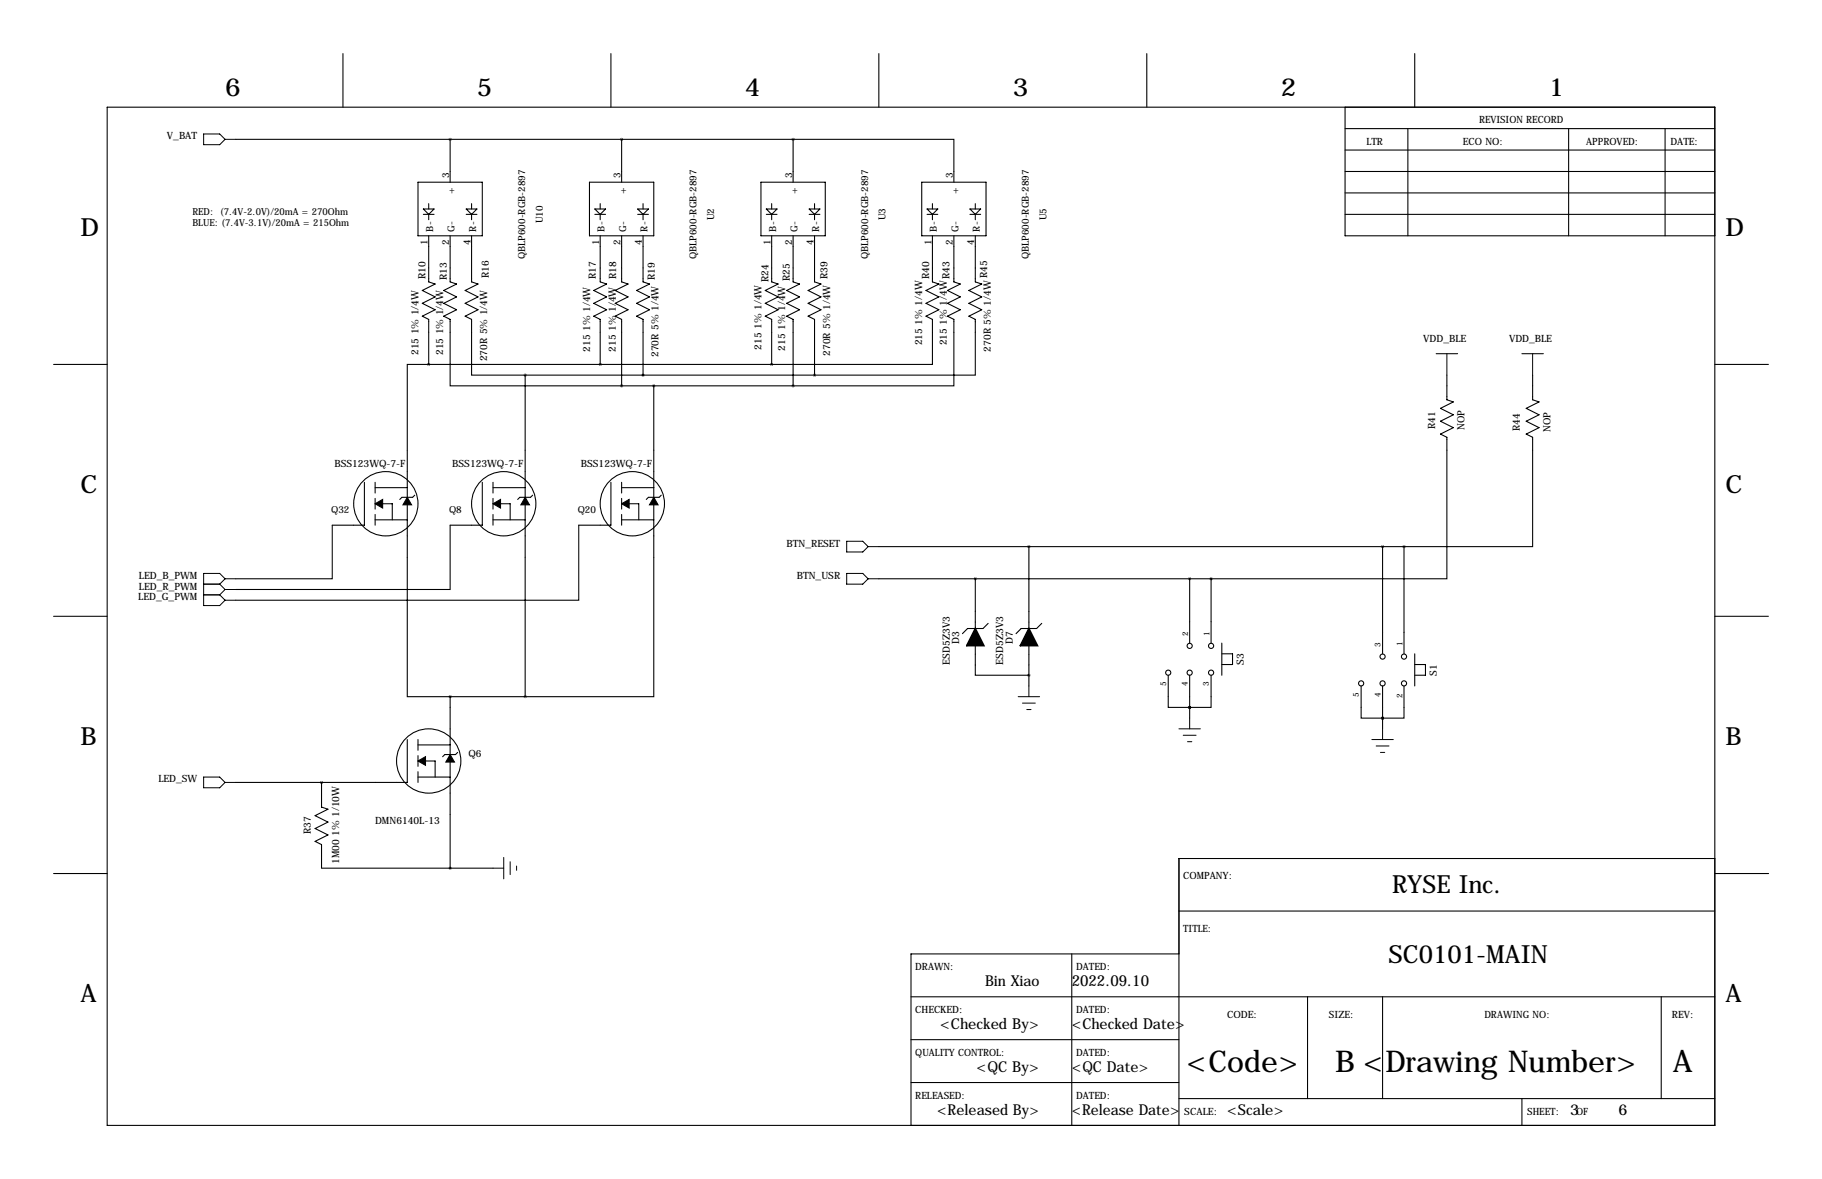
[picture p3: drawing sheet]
<svg xmlns="http://www.w3.org/2000/svg" width="432mm" height="279mm" viewBox="0 0 432 279" stroke-linecap="round" stroke-linejoin="round" font-family="sans-serif">
<g fill="none" stroke="#000" stroke-width=".25">
<path d="M81.3 12.7v12.7M144.8 12.7v12.7M208.3 12.7v12.7M271.8 12.7v12.7M335.3 12.7v12.7M25.4 25.4h381v241.3h-381zM55.9 33h132.1M106.7 33v10.2M147.3 33v10.2M188 33h38.1v10.2M188 33v10.2M318.8 30.5h87.6"/>
<path d="M318.8 35.6h87.6M318.8 25.4v30.5h87.6M333.7 30.5v25.4M371.8 30.5v25.4M394.6 30.5v25.4M99.1 43.2h15.2v12.7h-15.2zM100.3 50.8h2.6M100.3 49.5h2.6l-1.3 1.3zM101.6 48.3v1.2M101.6 50.8v1.3M101.6 55.9v10.9l1.5 .5-3 1.5 3 1.6-3 1.5 3 1.5-3 1.5 1.5 .8v10.7M106.7 55.9v10.9l1.5 .5-3 1.5 3 1.6-3 1.5 3 1.5-3 1.5 1.5 .8v15.7h40.6"/>
<path d="M110.5 50.8h2.5M110.5 49.5h2.5l-1.2 1.3zM111.8 55.9v10.9l1.5 .5-3.1 1.5 3.1 1.6-3.1 1.5 3.1 1.5-3.1 1.5 1.6 .8v13.2h12.7M111.8 48.3v1.2M111.8 50.8v1.3M139.7 43.2h15.2v12.7h-15.2zM141 50.8h2.5M141 49.5h2.5l-1.3 1.3zM142.2 48.3v1.2M142.2 50.8v1.3M142.2 55.9v10.9l1.6 .5-3.1 1.5 3.1 1.6-3.1 1.5 3.1 1.5-3.1 1.5 1.5 .8v10.7M147.3 55.9v10.9l1.5 .5-3 1.5 3 1.6-3 1.5 3 1.5-3 1.5 1.5 .8v15.7"/>
<path d="M151.1 50.8h2.6M151.1 49.5h2.6l-1.3 1.3zM152.4 48.3v1.2M152.4 50.8v1.3M152.4 55.9v10.9l1.5 .5-3 1.5 3 1.6-3 1.5 3 1.5-3 1.5 1.5 .8v13.2M180.3 43.2h15.3v12.7h-15.3zM181.6 50.8h2.5M181.6 49.5h2.5l-1.2 1.3zM182.9 48.3v1.2M182.9 50.8v1.3M182.9 55.9v10.9l1.5 .5-3 1.5 3 1.6-3 1.5 3 1.5-3 1.5 1.5 .8v10.7M188 55.9v10.9l1.5 .5-3.1 1.5 3.1 1.6-3.1 1.5 3.1 1.5-3.1 1.5 1.6 .8v15.7"/>
<path d="M191.8 50.8h2.5M191.8 49.5h2.5l-1.3 1.3zM193 48.3v1.2M193 50.8v1.3M193 55.9v10.9l1.6 .5-3.1 1.5 3.1 1.6-3.1 1.5 3.1 1.5-3.1 1.5 1.5 .8v13.2M218.4 43.2h15.3v12.7h-15.3zM219.7 50.8h2.5M219.7 49.5h2.5l-1.2 1.3zM221 55.9v10.9l1.5 .5-3 1.5 3 1.6-3 1.5 3 1.5-3 1.5 1.5 .8v10.7h-38.1M221 48.3v1.2M221 50.8v1.3M226.1 55.9v10.9l1.5 .5-3.1 1.5 3.1 1.6-3.1 1.5 3.1 1.5-3.1 1.5 1.6 .8v15.7h-38.1"/>
<path d="M229.9 50.8h2.5M229.9 49.5h2.5l-1.3 1.3zM231.1 55.9v10.9l1.6 .5-3.1 1.5 3.1 1.6-3.1 1.5 3.1 1.5-3.1 1.5 1.5 .8v13.2h-38.1M231.1 48.3v1.2M231.1 50.8v1.3M318.8 45.7h87.6M318.8 50.8h87.6M318.8 40.6h87.6M12.7 86.4h12.7M101.6 86.4h-5.1v78.7h10.2M101.6 86.4h81.3M124.5 88.9v76.2"/>
<path d="M124.5 88.9h68.5M147.3 91.4h40.7M154.9 91.4v73.7h-30.4M340.4 83.8h5M342.9 88.9v5.8l1.5 .5-3 1.6 3 1.5-3 1.5 3 1.5-3 1.6 1.5 .7v33.6h-55.9M360.7 83.8h5.1M363.2 88.9v5.8l1.5 .5-3 1.6 3 1.5-3 1.5 3 1.5-3 1.6 1.5 .7v25.9h-30.5M406.4 86.4h12.7M86.4 114.3v10.2h-7.7v12.7h-22.8M88.9 114.3v2.5M88.9 118.1v2.6M88.9 115.6h7.6"/>
<path d="M90.7 119.4h2.3v3.8M98.3 117.3l-.5 .6h-2.6l-.5 .5M114.3 114.3v10.2h-7.6v15.2h-50.8M116.8 115.6h7.7M116.8 114.3v2.5M116.8 118.1v2.6M118.6 119.4h2.3v3.8M126.2 117.3l-.5 .6h-2.5l-.5 .5M144.8 114.3v10.2h-7.6v17.7h-81.3M147.3 115.6h7.6M147.3 114.3v2.5M147.3 118.1v2.6"/>
<path d="M149.1 119.4h2.3v3.8M156.7 117.3l-.5 .6h-2.5l-.5 .5M88.9 121.9v2.6M88.9 123.2h7.6M116.8 123.2h7.7M116.8 121.9v2.6M147.3 123.2h7.6M147.3 121.9v2.6M208.3 137.2h78.7M208.3 129.5h124.4M231.1 137.2v11.7M243.8 129.5v19.4"/>
<path d="M281.9 137.2v15.2M287 137.2v15.2M327.7 129.5v25.4M332.7 129.5v25.4M12.7 146h12.7M231.1 153v7h12.7M234.2 147.7l-1.2 1.2h-3.7l-1.2 1.3M243.8 153v9.6M246.9 147.7l-1.2 1.2h-3.7l-1.2 1.3M289.6 152.4v7.6M289.6 154.9h2.5v2.6h-2.5M335.3 154.9v7.7"/>
<path d="M335.3 157.5h2.5v2.5h-2.5M406.4 146h12.7M96.5 175.3v10.1h-40.6M99.1 175.3v2.5M99.1 179.1v2.5M99.1 176.5h7.6M106.7 165.1v40.6M106.7 165.1h17.8M108.5 178.3l-.6 .5h-2.5l-.5 .5M276.9 160v7.6h5M281.9 167.6h.1M281.9 160v10.2"/>
<path d="M287 160v7.6h-5.1M322.6 162.6v7.6h5.1M327.7 170.2h.1M327.7 162.6v10.1M332.7 162.6v7.6h-5M76.2 185.4v5.9l1.5 .5-3 1.5 3 1.5-3 1.5 3 1.6-3 1.5 1.5 .8v5.5h30.5M99.1 182.9v2.5M99.1 184.1h7.6M100.8 180.3h2.3v3.8M12.7 207h12.7M106.7 205.7h10.1M279.4 215.9h127"/>
<path d="M406.4 203.5h-127v63.2M406.5 207h12.7M215.9 236.2h190.5M254 226.1v40.6M279.4 226.1h-63.5v40.6M309.9 236.2v24.1M327.7 236.2v24.1M393.7 236.2v24.1M215.9 246.4h63.5M215.9 256.5h63.5M279.4 260.3h127M360.7 260.3v6.4"/>
<circle cx="91.4" cy="119.4" r="7.6"/>
<circle cx="119.4" cy="119.4" r="7.6"/>
<circle cx="149.9" cy="119.4" r="7.6"/>
<circle cx="276.9" cy="159.4" r=".61"/>
<circle cx="281.9" cy="153.1" r=".61"/>
<circle cx="281.9" cy="159.4" r=".61"/>
<circle cx="287" cy="159.4" r=".61"/>
<circle cx="287" cy="153.1" r=".61"/>
<circle cx="327.7" cy="155.6" r=".61"/>
<circle cx="332.7" cy="155.6" r=".61"/>
<circle cx="322.6" cy="162" r=".61"/>
<circle cx="327.7" cy="162" r=".61"/>
<circle cx="332.7" cy="162" r=".61"/>
<circle cx="101.6" cy="180.3" r="7.6"/>
</g>
<path d="M88.9 119.4l1.8-1v2zM96.5 117.9l1 1.7h-2zM116.8 119.4l1.8-1v2zM124.5 117.9l1 1.7h-2.1zM147.3 119.4l1.8-1v2zM154.9 117.9l1.1 1.7h-2.1zM106.7 178.8l1 1.8h-2zM99.1 180.3l1.7-1v2.1z" fill="#000" stroke="#000" stroke-width=".25"/>
<path d="M231.1 148.9l2.1 4.1h-4.1zM243.8 148.9l2.1 4.1h-4.1z" fill="#000" stroke="#000" stroke-width=".38"/>
<g fill="none" stroke="#000" stroke-width=".24">
<path d="M48.3 31.8h3.8l1.2 1.2-1.2 1.3h-3.8zM53.3 33h2.6M342.9 83.8v5.1M363.2 83.8v5.1M48.3 138.4h3.8M52.1 138.4l1.2 1.3M53.3 137.2l-1.2-1.3h-3.8v7.6h3.8l1.2-1.3M53.3 137.2h2.6M53.3 137.2l-1.2 1.2M53.3 139.7h2.6M53.3 139.7l-1.2 1.3M200.7 135.9h3.8l1.2 1.3-1.2 1.2h-3.8z"/>
<path d="M200.7 128.3h3.8l1.2 1.2-1.2 1.3h-3.8zM205.7 137.2h2.6M205.7 129.5h2.6M48.3 141h3.8M52.1 141l1.2 1.2M53.3 142.2h2.6M241.3 165.1h5.1M242.3 166.6h3.1M243.3 168.1h1M243.8 162.6v2.5M279.4 172.7h5.1M280.4 174.2h3.1"/>
<path d="M281.4 175.8h1M281.9 170.2v2.5M325.1 175.3h5.1M326.1 176.8h3.1M327.2 178.3h1M327.7 172.7v2.6M48.3 184.1h3.8l1.2 1.3-1.2 1.3h-3.8zM53.3 185.4h2.6M116.8 205.7h2.6M119.4 203.2v5.1M120.9 204.2v3.1M122.4 205.2v1"/>
</g>
<path d="M281.9 167.6a.05 .05 0 0 0 .1 0 .05 .05 0 0 0-.1 0zM281.9 167.6a.05 .05 0 0 0 .1 0 .05 .05 0 0 0-.1 0zM327.6 170.2a.05 .05 0 0 0 .1 0 .05 .05 0 0 0-.1 0zM327.6 170.2a.05 .05 0 0 0 .1 0 .05 .05 0 0 0-.1 0zM327.6 129.5a.05 .05 0 0 0 .1 0 .05 .05 0 0 0-.1 0zM124.4 165.1a.05 .05 0 0 0 .1 0 .05 .05 0 0 0-.1 0zM142.2 86.4a.05 .05 0 0 0 .1 0 .05 .05 0 0 0-.1 0zM124.4 88.9a.05 .05 0 0 0 .1 0 .05 .05 0 0 0-.1 0zM193 88.9a.05 .05 0 0 0 .1 0 .05 .05 0 0 0-.1 0zM154.9 91.4a.05 .05 0 0 0 .1 0 .05 .05 0 0 0-.1 0zM187.9 91.4a.05 .05 0 0 0 .1 0 .05 .05 0 0 0-.1 0zM187.9 33a.05 .05 0 0 0 .1 0 .05 .05 0 0 0-.1 0zM332.7 129.5a.05 .05 0 0 0 .1 0 .05 .05 0 0 0-.1 0zM281.9 137.2a.05 .05 0 0 0 .1 0 .05 .05 0 0 0-.1 0zM243.8 160a.05 .05 0 0 0 .1 0 .05 .05 0 0 0-.1 0zM231.1 137.2a.05 .05 0 0 0 .1 0 .05 .05 0 0 0-.1 0zM243.8 129.5a.05 .05 0 0 0 .1 0 .05 .05 0 0 0-.1 0z" fill="#000" stroke="#000" stroke-width=".63"/>
<text font-size="7.3" x="396.4" y="254">A</text>
<g font-size="7.1">
<text x="281.2" y="254">&lt;Code&gt;</text>
<text x="316.4" y="254">B &lt;Drawing Number&gt;</text>
</g>
<g font-size="5.9">
<text x="53.3" y="22.9">6</text>
<text x="113" y="22.9">5</text>
<text x="176.5" y="22.9">4</text>
<text x="240" y="22.9">3</text>
<text x="303.5" y="22.9">2</text>
<text x="367" y="22.9">1</text>
<text x="19" y="55.9">D</text>
<text x="408.9" y="55.9">D</text>
<text x="19" y="116.8">C</text>
<text x="408.9" y="116.8">C</text>
<text x="19" y="176.5">B</text>
<text x="408.9" y="176.5">B</text>
<text x="329.9" y="211.6">RYSE Inc.</text>
<text x="329.1" y="228.1">SC0101-MAIN</text>
<text x="19" y="237.5">A</text>
<text x="408.9" y="237.5">A</text>
</g>
<g font-size="3.6">
<text x="233.5" y="233.7">Bin Xiao</text>
<text x="254" y="233.7">2022.09.10</text>
<text x="222.8" y="243.8">&lt;Checked By&gt;</text>
<text x="254" y="243.8">&lt;Checked Date&gt;</text>
<text x="231.4" y="254">&lt;QC By&gt;</text>
<text x="254" y="254">&lt;QC Date&gt;</text>
<text x="222.1" y="264.1">&lt;Released By&gt;</text>
<text x="254" y="264.1">&lt;Release Date&gt;</text>
<text x="290.8" y="264.1">&lt;Scale&gt;</text>
<text x="372.1" y="264.1">3</text>
<text x="383.5" y="264.1">6</text>
</g>
<g font-size="2.4">
<text x="350.5" y="29.2">REVISION RECORD</text>
<text x="39.6" y="33">V_BAT</text>
<text x="323.8" y="34.3">LTR</text>
<text x="346.7" y="34.3">ECO NO:</text>
<text x="375.9" y="34.3">APPROVED:</text>
<text x="395.9" y="34.3">DATE:</text>
<text x="115.8" y="65.8" transform="rotate(-90 115.8 65.8)">R16</text>
<text x="233.9" y="65.8" transform="rotate(-90 233.9 65.8)">R45</text>
<text x="100.8" y="66.1" transform="rotate(-90 100.8 66.1)">R10</text>
<text x="105.9" y="66.3" transform="rotate(-90 105.9 66.3)">R13</text>
<text x="141.2" y="66.1" transform="rotate(-90 141.2 66.1)">R17</text>
<text x="146" y="66.1" transform="rotate(-90 146 66.1)">R18</text>
<text x="155.2" y="66.3" transform="rotate(-90 155.2 66.3)">R19</text>
<text x="182.1" y="66.9" transform="rotate(-90 182.1 66.9)">R24</text>
<text x="187.2" y="66.6" transform="rotate(-90 187.2 66.6)">R25</text>
<text x="196.1" y="66.1" transform="rotate(-90 196.1 66.1)">R39</text>
<text x="220.2" y="66.1" transform="rotate(-90 220.2 66.1)">R40</text>
<text x="225" y="66.1" transform="rotate(-90 225 66.1)">R43</text>
<text x="139.8" y="83.4" transform="rotate(-90 139.8 83.4)">215 1% 1/4W</text>
<text x="145.9" y="83.4" transform="rotate(-90 145.9 83.4)">215 1% 1/4W</text>
<text x="180.5" y="82.9" transform="rotate(-90 180.5 82.9)">215 1% 1/4W</text>
<text x="186.1" y="83.1" transform="rotate(-90 186.1 83.1)">215 1% 1/4W</text>
<text x="218.6" y="81.8" transform="rotate(-90 218.6 81.8)">215 1% 1/4W</text>
<text x="224.4" y="81.8" transform="rotate(-90 224.4 81.8)">215 1% 1/4W</text>
<text x="234.8" y="83.3" transform="rotate(-90 234.8 83.3)">270R 5% 1/4W</text>
<text x="337.3" y="81">VDD_BLE</text>
<text x="357.6" y="81">VDD_BLE</text>
<text x="99.2" y="84.1" transform="rotate(-90 99.2 84.1)">215 1% 1/4W</text>
<text x="105" y="84.1" transform="rotate(-90 105 84.1)">215 1% 1/4W</text>
<text x="115.5" y="85.6" transform="rotate(-90 115.5 85.6)">270R 5% 1/4W</text>
<text x="156.1" y="84.6" transform="rotate(-90 156.1 84.6)">270R 5% 1/4W</text>
<text x="196.7" y="84.4" transform="rotate(-90 196.7 84.4)">270R 5% 1/4W</text>
<text x="340.1" y="101.7" transform="rotate(-90 340.1 101.7)">R41</text>
<text x="347.1" y="101.9" transform="rotate(-90 347.1 101.9)">NOP</text>
<text x="360.2" y="102.2" transform="rotate(-90 360.2 102.2)">R44</text>
<text x="367.4" y="102.4" transform="rotate(-90 367.4 102.4)">NOP</text>
<text x="79.2" y="110.6">BSS123WQ-7-F</text>
<text x="107.2" y="110.6">BSS123WQ-7-F</text>
<text x="137.7" y="110.6">BSS123WQ-7-F</text>
<text x="186.4" y="129.5">BTN_RESET</text>
<text x="32.9" y="137.2">LED_B_PWM</text>
<text x="188.8" y="137.2">BTN_USR</text>
<text x="32.8" y="142.2">LED_G_PWM</text>
<text x="32.9" y="139.7">LED_R_PWM</text>
<text x="227.3" y="152.7" transform="rotate(-90 227.3 152.7)">D3</text>
<text x="240" y="152.7" transform="rotate(-90 240 152.7)">D7</text>
<text x="225.1" y="157.5" transform="rotate(-90 225.1 157.5)">ESD5Z3V3</text>
<text x="237.8" y="157.5" transform="rotate(-90 237.8 157.5)">ESD5Z3V3</text>
<text x="294.8" y="157.6" transform="rotate(-90 294.8 157.6)">S3</text>
<text x="340.5" y="160.1" transform="rotate(-90 340.5 160.1)">S1</text>
<text x="111" y="179.3">Q6</text>
<text x="37.5" y="185.4">LED_SW</text>
<text x="73.7" y="197.7" transform="rotate(-90 73.7 197.7)">R37</text>
<text x="88.9" y="195.2">DMN6140L-13</text>
<text x="80.4" y="204.8" transform="rotate(-90 80.4 204.8)">1M00 1% 1/10W</text>
<text x="280.4" y="208.3">COMPANY:</text>
<text x="280.4" y="221">TITLE:</text>
<text x="216.9" y="229.9">DRAWN:</text>
<text x="255" y="229.9">DATED:</text>
<text x="216.9" y="240">CHECKED:</text>
<text x="255" y="240">DATED:</text>
<text x="290.8" y="241.3">CODE:</text>
<text x="315" y="241.3">SIZE:</text>
<text x="351.8" y="241.3">DRAWING NO:</text>
<text x="396.2" y="241.3">REV:</text>
<text x="216.9" y="250.2">QUALITY CONTROL:</text>
<text x="255" y="250.2">DATED:</text>
<text x="216.9" y="260.3">RELEASED:</text>
<text x="255" y="260.3">DATED:</text>
<text x="280.7" y="264.2">SCALE:</text>
<text x="361.9" y="264.2">SHEET:</text>
<text x="373.5" y="264.2">OF</text>
</g>
<g font-size="2.3">
<text x="106.4" y="42.2" transform="rotate(-90 106.4 42.2)">3</text>
<text x="107.7" y="45.9" transform="rotate(-90 107.7 45.9)">+</text>
<text x="147.1" y="42.2" transform="rotate(-90 147.1 42.2)">3</text>
<text x="148.4" y="45.9" transform="rotate(-90 148.4 45.9)">+</text>
<text x="187.7" y="42.2" transform="rotate(-90 187.7 42.2)">3</text>
<text x="189" y="45.9" transform="rotate(-90 189 45.9)">+</text>
<text x="225.8" y="42.2" transform="rotate(-90 225.8 42.2)">3</text>
<text x="227.1" y="45.9" transform="rotate(-90 227.1 45.9)">+</text>
<text x="45.6" y="50.9">RED: (7.4V-2.0V)/20mA = 270Ohm</text>
<text x="45.6" y="53.4">BLUE: (7.4V-3.1V)/20mA = 215Ohm</text>
<text x="128.6" y="52.9" transform="rotate(-90 128.6 52.9)">U10</text>
<text x="169.3" y="52.2" transform="rotate(-90 169.3 52.2)">U2</text>
<text x="209.9" y="52.2" transform="rotate(-90 209.9 52.2)">U3</text>
<text x="248" y="52.2" transform="rotate(-90 248 52.2)">U5</text>
<text x="101.3" y="58.2" transform="rotate(-90 101.3 58.2)">1</text>
<text x="102.7" y="54.9" transform="rotate(-90 102.7 54.9)">B-</text>
<text x="106.4" y="58.2" transform="rotate(-90 106.4 58.2)">2</text>
<text x="107.7" y="54.9" transform="rotate(-90 107.7 54.9)">G-</text>
<text x="111.5" y="58.2" transform="rotate(-90 111.5 58.2)">4</text>
<text x="112.8" y="54.9" transform="rotate(-90 112.8 54.9)">R-</text>
<text x="142" y="58.2" transform="rotate(-90 142 58.2)">1</text>
<text x="143.3" y="54.9" transform="rotate(-90 143.3 54.9)">B-</text>
<text x="147.1" y="58.2" transform="rotate(-90 147.1 58.2)">2</text>
<text x="148.4" y="54.9" transform="rotate(-90 148.4 54.9)">G-</text>
<text x="152.1" y="58.2" transform="rotate(-90 152.1 58.2)">4</text>
<text x="153.5" y="54.9" transform="rotate(-90 153.5 54.9)">R-</text>
<text x="182.6" y="58.2" transform="rotate(-90 182.6 58.2)">1</text>
<text x="183.9" y="54.9" transform="rotate(-90 183.9 54.9)">B-</text>
<text x="187.7" y="58.2" transform="rotate(-90 187.7 58.2)">2</text>
<text x="189" y="54.9" transform="rotate(-90 189 54.9)">G-</text>
<text x="192.8" y="58.2" transform="rotate(-90 192.8 58.2)">4</text>
<text x="194.1" y="54.9" transform="rotate(-90 194.1 54.9)">R-</text>
<text x="220.7" y="58.2" transform="rotate(-90 220.7 58.2)">1</text>
<text x="222" y="54.9" transform="rotate(-90 222 54.9)">B-</text>
<text x="225.8" y="58.2" transform="rotate(-90 225.8 58.2)">2</text>
<text x="227.1" y="54.9" transform="rotate(-90 227.1 54.9)">G-</text>
<text x="230.9" y="58.2" transform="rotate(-90 230.9 58.2)">4</text>
<text x="232.2" y="54.9" transform="rotate(-90 232.2 54.9)">R-</text>
<text x="124.5" y="61.4" transform="rotate(-90 124.5 61.4)">QBLP600-RGB-2897</text>
<text x="165.1" y="61.4" transform="rotate(-90 165.1 61.4)">QBLP600-RGB-2897</text>
<text x="205.7" y="61.4" transform="rotate(-90 205.7 61.4)">QBLP600-RGB-2897</text>
<text x="243.8" y="61.4" transform="rotate(-90 243.8 61.4)">QBLP600-RGB-2897</text>
<text x="78.5" y="121.7">Q32</text>
<text x="106.4" y="121.7">Q8</text>
<text x="136.9" y="121.7">Q20</text>
</g>
<g font-size="1.9">
<text x="281.6" y="150.6" transform="rotate(-90 281.6 150.6)">2</text>
<text x="286.7" y="150.6" transform="rotate(-90 286.7 150.6)">1</text>
<text x="327.2" y="153.4" transform="rotate(-90 327.2 153.4)">3</text>
<text x="332.4" y="153.2" transform="rotate(-90 332.4 153.2)">1</text>
<text x="276.4" y="162.6" transform="rotate(-90 276.4 162.6)">5</text>
<text x="281.4" y="162.6" transform="rotate(-90 281.4 162.6)">4</text>
<text x="286.5" y="162.6" transform="rotate(-90 286.5 162.6)">3</text>
<text x="322.1" y="165.2" transform="rotate(-90 322.1 165.2)">5</text>
<text x="327.2" y="165.2" transform="rotate(-90 327.2 165.2)">4</text>
<text x="332.4" y="165.4" transform="rotate(-90 332.4 165.4)">2</text>
</g>
</svg>
